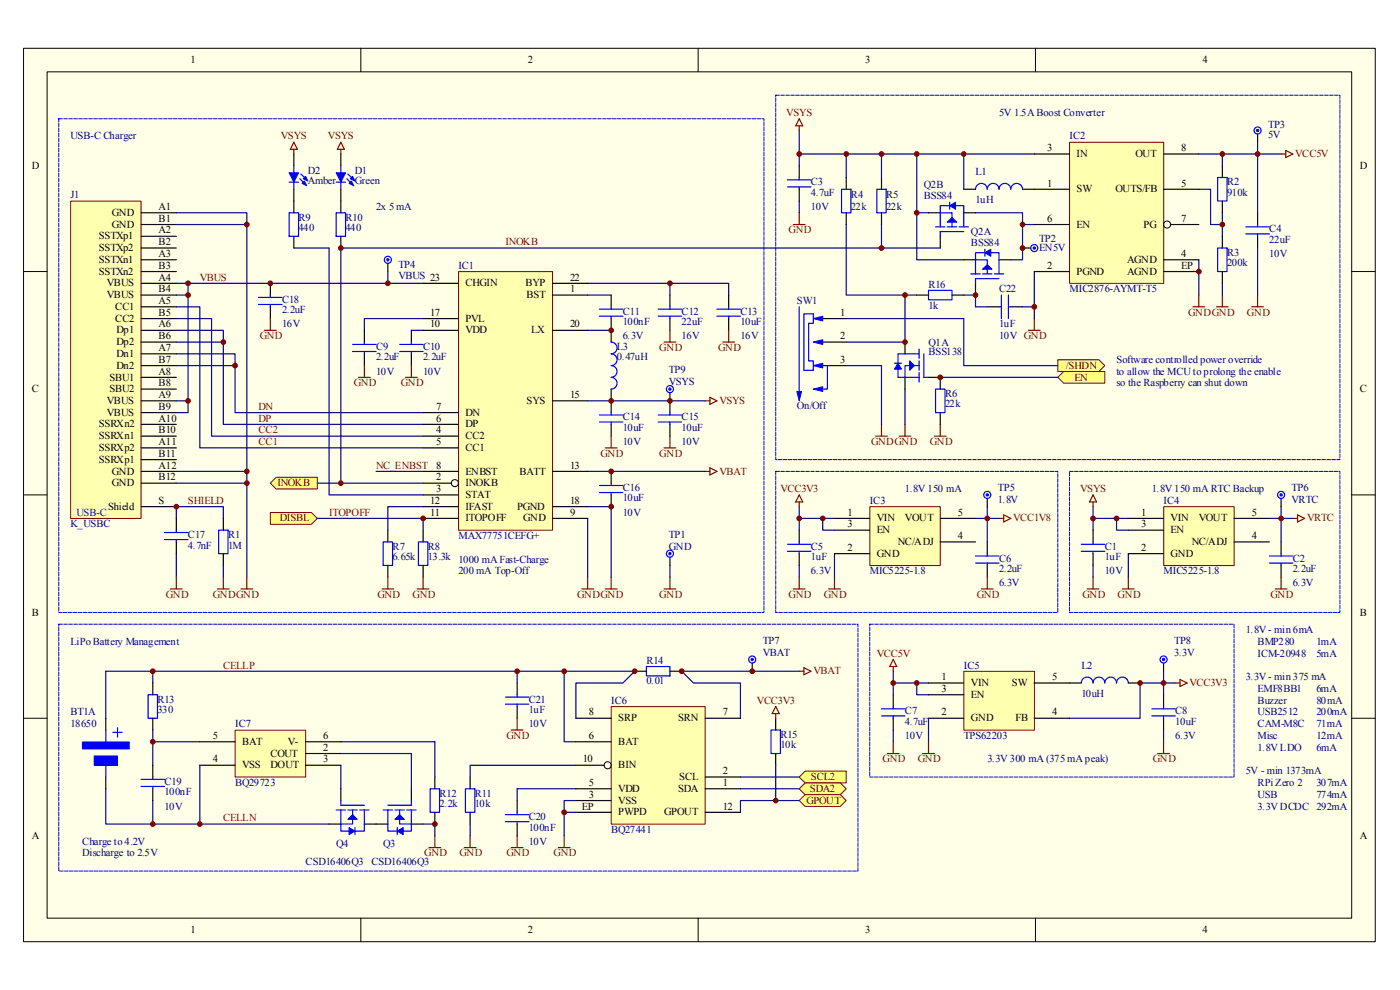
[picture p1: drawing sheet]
<svg xmlns="http://www.w3.org/2000/svg" width="297mm" height="210mm" viewBox="0 0 297 210" stroke-linecap="round" stroke-linejoin="round" font-family="sans-serif">
<path d="M5 10.2h286.8v189.6h-286.8z" fill="#ffffe8"/>
<g fill="none" stroke="#000" stroke-width=".21">
<path d="M5 10.2h286.8v189.6h-286.8zM10 15.2h276.8v179.6h-276.8zM76.5 10.2v5M148.1 10.2v5M219.7 10.2v5M5 57.6h5M286.7 57.6h5M5 105h5M286.7 105h5M5 152.4h5M286.7 152.4h5M76.5 194.8v4.9"/>
<path d="M148.1 194.8v4.9M219.7 194.8v4.9"/>
</g>
<path d="M97.3 57.7h19.9v54.8h-19.9z" fill="#ffffb0"/>
<path d="M97.3 57.6h19.9v54.9h-19.9z" fill="none" stroke="#800000" stroke-width=".21"/>
<g fill="none" stroke="#000" stroke-width=".25">
<path d="M89.8 70.1h7.4M89.8 67.6h7.4M89.8 60.1h7.4M117.2 62.6h7.5M117.2 70.1h7.5M117.2 60.1h7.5M89.8 92.5h7.4M89.8 95h7.4M89.8 90h7.4M89.8 100h7.4M89.8 87.5h7.4M117.2 100h7.5"/>
<path d="M117.2 85h7.5M89.8 102.5h5.9M89.8 105h7.4M89.8 110h7.4M89.8 107.5h7.4M117.2 110h7.5M117.2 107.5h7.5"/>
</g>
<circle cx="96.5" cy="102.5" r=".75" fill="none" stroke="#000" stroke-width=".21"/>
<path d="M226.9 30.2h20v29.9h-20z" fill="#ffffb0"/>
<path d="M226.9 30.2h20v29.9h-20z" fill="none" stroke="#800000" stroke-width=".21"/>
<g fill="none" stroke="#000" stroke-width=".25">
<path d="M169.6 35.2v2.5M187 37.7v2.5M219.4 32.7h7.5M246.9 32.7h7.4M259.3 35.2v2.5M266.8 28.4v1.8M169.6 40.2v2.4M187 45.1v2.5M204.5 40.2h2.5M216.9 40.2h10M216.9 52.6h1.8M219.4 57.6h7.5"/>
<path d="M219.4 47.6h7.5M246.9 40.2h7.4M246.9 57.6h7.4M246.9 55.1h7.4M248.3 47.6h6M259.3 42.6v2.5M259.3 50.1v2.5M259.3 57.6v2.5M266.8 45.1v2.5M266.8 50.1v2.5M174.5 72.6h5M174.5 77.6h5"/>
<path d="M174.5 67.6h5M192 72.6v2.5M142.1 83.3v1.7M192 80v2.5M197 80h2.5v2.5M199.5 87.5v2.5M231.9 112.5v2.5M231.9 117.5v2.4M271.8 105.7v1.8M271.8 115v2.5M271.8 119.9v2.5"/>
</g>
<circle cx="247.6" cy="47.6" r=".75" fill="none" stroke="#000" stroke-width=".21"/>
<g fill="none" stroke="#00f" stroke-width=".25">
<path d="M167.1 38.2h4.9M167.1 39.7h4.9M169.6 37.7v.5M169.6 39.7v.5M258.3 37.7h2v4.9h-2zM186 40.2h2v4.9h-2zM207 40.2a1.25 1.25 0 0 1 1.2-1.3 1.25 1.25 0 0 1 1.2 1.3 1.25 1.25 0 0 1 1.3-1.3 1.25 1.25 0 0 1 1.2 1.3 1.25 1.25 0 0 1 1.3-1.3 1.25 1.25 0 0 1 1.2 1.3 1.24 1.24 0 0 1 1.3-1.3 1.24 1.24 0 0 1 1.2 1.3M258.3 52.6h2v5h-2zM264.3 48.1h5M264.3 49.6h5M266.8 47.6v.5M266.8 49.6v.5"/>
<path d="M169.6 65.1v17.9M170.6 66.6h1.9v2h-1v8h1v2h-1.9zM175.5 77.6v4.9h-1M189.8 77.1h1.4M195 77.6h-3v2.4M195 75.1h-4.5v4.9h1.5M195 74.1v2M195 76.6v2M195 79.1v1.9M196 75.1v4.9h1M192 80h3M198.5 82.5h2v5h-2z"/>
<path d="M229.4 115.5h5M229.4 117h5M231.9 115v.5M231.9 117v.5M269.3 118h5M269.3 119.5h5M271.8 117.5v.5M271.8 119.5v.4"/>
<circle cx="266.8" cy="27.7" r=".75"/>
<circle cx="219.4" cy="52.6" r=".75"/>
<circle cx="142.1" cy="82.5" r=".75"/>
<circle cx="271.8" cy="105" r=".75"/>
</g>
<g fill="none" stroke="#800000" stroke-width=".25">
<path d="M169.6 25.2l.7 1.5h-1.5zM169.6 26.7v1M271.8 32.7h1M272.8 31.9l1.5 .8-1.5 .7zM168.3 47.6h2.5M169.6 45.1v2.5M218.2 70.1h2.5M219.4 67.6v2.5M253.1 65.1h2.5M254.3 62.6v2.5M258.1 65.1h2.5M259.3 62.6v2.5"/>
<path d="M265.6 65.1h2.4M266.8 62.6v2.5M185.8 92.5h2.5M187 90v2.5M190.7 92.5h2.5M192 90v2.5M198.2 92.5h2.5M199.5 90v2.5M231.9 106.5v1M231.9 105l.7 1.5h-1.5zM274.3 110h1M275.3 109.2l1.5 .8-1.5 .7z"/>
<path d="M230.6 124.9h2.5M231.9 122.4v2.5M238.1 124.9h2.5M239.4 122.4v2.5M270.5 124.9h2.5M271.8 122.4v2.5"/>
</g>
<g fill="none" stroke="#000080" stroke-width=".25">
<path d="M169.6 32.7h49.8M254.3 32.7h17.5M219.4 57.6v10M179.5 77.6h7.5v12.4M179.5 67.6h25M179.5 72.6h12.5M192 82.5v7.5M231.9 107.5v5M231.9 119.9v2.5M231.9 110h7.5M236.9 110v2.5h2.5M239.4 117.5v4.9"/>
<path d="M269.3 110h5"/>
</g>
<g fill="#00f" stroke="#00f" stroke-width=".21">
<path d="M172.5 67.6l2-.5v1z"/>
<path d="M172.5 72.6l2-.5v1z"/>
<path d="M172.5 77.6l2-.5v1z"/>
<path d="M172.5 82.5l2-.5v1z"/>
<path d="M169.1 83h1l-.5 2z"/>
<path d="M193 76.6l1 1-1 1z"/>
<path d="M190.5 77.1l.7 1.2h-1.4z"/>
<circle cx="142.1" cy="82.5" r=".25"/>
<circle cx="266.8" cy="27.7" r=".25"/>
<circle cx="219.4" cy="52.6" r=".25"/>
<circle cx="271.8" cy="105" r=".25"/>
</g>
<path d="M224.4 80l1.3-1.2h8.7v2.5h-8.7z" fill-rule="evenodd" fill="#ffff80" stroke="#800000" stroke-width=".21"/>
<path d="M169.6 42.6v2.5" fill="none" stroke="#000080" stroke-width=".25"/>
<path d="M224.4 76.3h8.7l1.3 1.3-1.3 1.2h-8.7z" fill-rule="evenodd" fill="#ffff80" stroke="#800000" stroke-width=".21"/>
<path d="M204.5 67.6v10h19.9M199.5 80h24.9M169.6 107.5v5M169.6 119.9v2.5M169.6 110h7.4M174.5 110v2.5h2.5M177 117.5v4.9" fill="none" stroke="#000080" stroke-width=".25"/>
<path d="M164.6 20.2h119.7v77.3h-119.7v-77.3M164.6 100h59.8v29.9h-59.8v-29.9M226.9 100h57.4v29.9h-57.4v-29.9" fill="none" stroke="#00f" stroke-width=".21" stroke-dasharray=".8 .3"/>
<path d="M169.6 112.5v2.5M169.6 117.5v2.4M209.4 105.7v1.8M209.4 115v2.5M209.4 119.9v2.5" fill="none" stroke="#000" stroke-width=".25"/>
<g fill="none" stroke="#00f" stroke-width=".25">
<path d="M167.1 115.5h4.9M167.1 117h4.9M169.6 115v.5M169.6 117v.5M207 118h4.9M207 119.5h4.9M209.4 117.5v.5M209.4 119.5v.4"/>
<circle cx="209.4" cy="105" r=".75"/>
</g>
<path d="M169.6 106.5v1M169.6 105l.7 1.5h-1.5zM211.9 110h1M212.9 109.2l1.5 .8-1.5 .7zM168.3 124.9h2.5M169.6 122.4v2.5M175.8 124.9h2.5M177 122.4v2.5M208.2 124.9h2.5M209.4 122.4v2.5" fill="none" stroke="#800000" stroke-width=".25"/>
<circle cx="209.4" cy="105" r=".25" fill="#00f" stroke="#00f" stroke-width=".21"/>
<path d="M184.6 107.5h14.9v12.5h-14.9z" fill="#ffffb0"/>
<path d="M184.5 107.5h15v12.5h-15z" fill="none" stroke="#800000" stroke-width=".21"/>
<path d="M177 110h7.5M177 117.5h7.5M177 112.5h7.5M199.5 110h7.5M199.5 115h7.5" fill="none" stroke="#000" stroke-width=".25"/>
<path d="M207 110h4.9" fill="none" stroke="#000080" stroke-width=".25"/>
<path d="M204.5 142.5h15v12.4h-15z" fill="#ffffb0"/>
<path d="M204.5 142.4h15v12.5h-15z" fill="none" stroke="#800000" stroke-width=".21"/>
<path d="M189.5 147.4v2.5M189.5 152.4v2.5M197 144.9h7.5M197 152.4h7.5M197 147.4h7.5M219.4 144.9h10M219.4 152.4h7.5M239.4 144.9h2.5M246.9 140.6v1.8M246.9 147.4v2.5M246.9 152.4v2.5" fill="none" stroke="#000" stroke-width=".25"/>
<g fill="none" stroke="#00f" stroke-width=".25">
<path d="M187 150.4h5M187 151.9h5M189.5 149.9v.5M189.5 151.9v.5M229.4 144.9a1.25 1.25 0 0 1 1.2-1.3 1.25 1.25 0 0 1 1.3 1.3 1.25 1.25 0 0 1 1.2-1.3 1.25 1.25 0 0 1 1.3 1.3 1.25 1.25 0 0 1 1.2-1.3 1.25 1.25 0 0 1 1.3 1.3 1.25 1.25 0 0 1 1.2-1.3 1.25 1.25 0 0 1 1.3 1.3M244.4 150.4h4.9M244.4 151.9h4.9M246.9 149.9v.5M246.9 151.9v.5"/>
<circle cx="246.9" cy="139.9" r=".75"/>
</g>
<path d="M189.5 139.9l.7 1.5h-1.4zM188.3 159.9h2.4M189.5 141.4v1M189.5 157.4v2.5M195.7 159.9h2.5M197 157.4v2.5M245.6 159.9h2.5M246.9 157.4v2.5M249.3 144.9h1M250.3 144.1l1.5 .8-1.5 .7z" fill="none" stroke="#800000" stroke-width=".25"/>
<path d="M189.5 142.4v5M189.5 154.9v2.5M189.5 144.9h7.5M194.5 144.9v2.5h2.5M197 152.4v5M246.9 142.4v5M246.9 154.9v2.5M249.3 144.9h-7.4v7.5h-15" fill="none" stroke="#000080" stroke-width=".25"/>
<circle cx="246.9" cy="139.9" r=".25" fill="#00f" stroke="#00f" stroke-width=".21"/>
<path d="M184.5 132.4h77.3v32.4h-77.3v-32.4" fill="none" stroke="#00f" stroke-width=".21" stroke-dasharray=".8 .3"/>
<path d="M15 42.7h14.9v67.3h-14.9z" fill="#ffffb0"/>
<path d="M15 42.7h14.9v67.3h-14.9z" fill="none" stroke="#800000" stroke-width=".21"/>
<g fill="none" stroke="#000" stroke-width=".25">
<path d="M62.3 32.7v2.5M72.3 32.7v2.5M29.9 45.1h7.5M29.9 50.1h7.5M29.9 55.1h7.5M29.9 47.6h7.5M29.9 52.6h7.5M29.9 57.6h7.5M62.3 40.2v4.9M62.3 50.1v2.5M72.3 40.2v4.9M72.3 50.1v2.5"/>
<path d="M82.3 55.9v1.7M29.9 60.1h7.5M29.9 65.1h7.5M29.9 70.1h7.5M29.9 75.1h7.5M29.9 62.6h7.5M29.9 67.6h7.5M29.9 72.6h7.5M29.9 77.6h7.5M57.3 60.1v2.5M57.3 65.1v2.5M77.3 70.1v2.5"/>
<path d="M77.3 75.1v2.5M87.3 70.1v2.5M87.3 75.1v2.5M129.7 62.6v2.5M129.7 67.6v5M142.1 62.6v2.5M142.1 67.6v2.5M154.6 62.6v2.5M154.6 67.6v2.5M29.9 80h7.5M29.9 85h7.5M29.9 90h7.5"/>
<path d="M29.9 95h7.5M29.9 100h7.5M29.9 82.5h7.5M29.9 87.5h7.5M29.9 92.5h7.5M29.9 97.5h7.5M129.7 82.5v5M129.7 90v2.5M129.7 100v2.5M142.1 85v2.5M142.1 90v2.5M29.9 102.5h7.5"/>
<path d="M29.9 107.5h7.5M37.4 110v2.5M37.4 115v2.5M47.4 110v2.5M47.4 117.5v2.4M82.3 112.5v2.5M82.3 119.9v2.5M89.8 112.5v2.5M89.8 119.9v2.5M129.7 105v2.5"/>
</g>
<g fill="none" stroke="#00f" stroke-width=".25">
<path d="M61.3 38.7h2M62.3 35.2v1.5M62.3 38.7v1.5M63.6 37.9l.7 .8M63.8 36.9l.8 .8M71.3 38.7h2M72.3 35.2v1.5M72.3 38.7v1.5M73.6 37.9l.7 .8M73.8 36.9l.8 .8M61.3 45.1h2v5h-2zM71.3 45.1h2v5h-2z"/>
<path d="M54.9 64.6h4.9M54.9 63.1h4.9M57.3 62.6v.5M57.3 64.6v.5M74.8 74.6h5M74.8 73.1h5M77.3 72.6v.5M77.3 74.6v.5M84.8 74.6h5M84.8 73.1h5M87.3 72.6v.5M87.3 74.6v.5"/>
<path d="M127.2 67.1h5M127.2 65.6h5M129.7 72.6a1.25 1.25 0 0 1 1.2 1.2 1.25 1.25 0 0 1-1.2 1.3 1.25 1.25 0 0 1 1.2 1.2 1.25 1.25 0 0 1-1.2 1.3 1.25 1.25 0 0 1 1.2 1.2 1.25 1.25 0 0 1-1.2 1.2 1.25 1.25 0 0 1 1.2 1.3 1.25 1.25 0 0 1-1.2 1.2M129.7 65.1v.5M129.7 67.1v.5M139.6 67.1h5M139.6 65.6h5M142.1 65.1v.5M142.1 67.1v.5M152.1 67.1h5M152.1 65.6h5M154.6 65.1v.5"/>
<path d="M154.6 67.1v.5M127.2 88h5M127.2 89.5h5M129.7 87.5v.5M129.7 89.5v.5M139.6 88h5M139.6 89.5h5M142.1 87.5v.5M142.1 89.5v.5M34.9 113h5M34.9 114.5h5M37.4 112.5v.5"/>
<path d="M37.4 114.5v.5M46.4 112.5h2v5h-2zM81.3 115h2v4.9h-2zM88.8 115h2v4.9h-2zM127.2 103h5M127.2 104.5h5M129.7 102.5v.5M129.7 104.5v.5"/>
<circle cx="82.3" cy="55.1" r=".75"/>
</g>
<g fill="none" stroke="#000080" stroke-width=".25">
<path d="M37.4 45.1h15v77.3M37.4 47.6h15M69.8 52.6v52.4h20M72.3 52.6v49.9h17.5M82.3 57.6v2.5M254.3 55.1v7.5M37.4 75.1h12.5v12.4h39.9M37.4 70.1h10v19.9h42.4M37.4 67.6h7.5v24.9h44.9M37.4 65.1h5v29.9h47.4M37.4 60.1h52.4M39.9 60.1v2.5h-2.5"/>
<path d="M87.3 70.1h2.5M89.8 67.6h-12.5v2.5M124.7 60.1h29.9v2.5M124.7 62.6h5M124.7 70.1h5M142.1 60.1v2.5M37.4 100h15M124.7 100h24.9M124.7 85h24.9M37.4 110v-2.5h10v2.5M37.4 102.5h15M37.4 117.5v4.9"/>
<path d="M47.4 119.9v2.5M89.8 107.5h-7.5v5M89.8 110v2.5M124.7 107.5h5v14.9M124.7 110v12.4"/>
</g>
<g fill="none" stroke="#800000" stroke-width=".25">
<path d="M62.3 30.2l.8 1.5h-1.5zM62.3 31.7v1M72.3 30.2l.8 1.5h-1.5zM72.3 31.7v1M56.1 70.1h2.5M57.3 67.6v2.5M77.3 77.6v2.4M87.3 77.6v2.4M140.9 72.6h2.5M142.1 70.1v2.5M153.3 72.6h2.5M154.6 70.1v2.5"/>
<path d="M76 80h2.5M86 80h2.5M128.4 95h2.5M129.7 92.5v2.5M140.9 95h2.5M142.1 92.5v2.5M149.6 85h1M149.6 100h1M150.6 84.3l1.5 .7-1.5 .8zM150.6 99.3l1.5 .7-1.5 .7zM36.2 124.9h2.4M37.4 122.4v2.5"/>
<path d="M46.1 124.9h2.5M47.4 122.4v2.5M51.1 124.9h2.5M52.4 122.4v2.5M81 124.9h2.5M82.3 122.4v2.5M88.5 124.9h2.5M89.8 122.4v2.5M123.4 124.9h2.5M124.7 122.4v2.5M128.4 124.9h2.5M129.7 122.4v2.5"/>
</g>
<g fill="#00f" stroke="#00f" stroke-width=".21">
<path d="M71.3 36.7h2l-1 2z"/>
<path d="M74.6 38.4l.5 1-1-.5z"/>
<path d="M74.8 37.4l.5 1-1-.5z"/>
<path d="M61.3 36.7h2l-1 2z"/>
<path d="M64.6 38.4l.5 1-1-.5z"/>
<path d="M64.3 37.9l.5-.5 .5 1z"/>
<circle cx="82.3" cy="55.1" r=".25"/>
</g>
<path d="M12.5 25.2h149.6v104.7h-149.6v-104.7" fill="none" stroke="#00f" stroke-width=".21" stroke-dasharray=".8 .3"/>
<path d="M129.7 149.9h19.9v24.9h-19.9z" fill="#ffffb0"/>
<path d="M129.7 149.9h19.9v24.9h-19.9z" fill="none" stroke="#800000" stroke-width=".21"/>
<g fill="none" stroke="#000" stroke-width=".25">
<path d="M122.2 157.4h7.5M122.2 152.4h7.5M134.6 142.4h2.5M142.1 142.4h2.5M149.6 152.4h7.5M164.6 152.4v2.5M164.6 159.9v2.4M109.7 169.8v2.5M109.7 174.8v2.5M122.2 172.3h7.5M122.2 162.3h6M122.2 167.3h7.5"/>
<path d="M122.2 169.8h7.5M149.6 172.3h7.5M149.6 164.8h7.5M149.6 167.3h7.5"/>
</g>
<circle cx="128.9" cy="162.3" r=".75" fill="none" stroke="#000" stroke-width=".21"/>
<path d="M137.1 141.4h5v2h-5zM163.6 154.9h2v5h-2zM107.2 174.3h5M107.2 172.8h5M109.7 172.3v.5M109.7 174.3v.5" fill="none" stroke="#00f" stroke-width=".25"/>
<path d="M164.6 149.9l.7 1.5h-1.5zM164.6 151.4v1M169.6 142.4h1M170.6 141.6l1.4 .8-1.4 .7zM108.5 179.8h2.5M109.7 177.3v2.5M118.4 179.8h2.5M119.7 177.3v2.5" fill="none" stroke="#800000" stroke-width=".25"/>
<path d="M144.6 142.4h25M109.7 167.3h12.5M157.1 167.3h12.5M157.1 164.8h12.5" fill="none" stroke="#000080" stroke-width=".25"/>
<g fill="#ffff80" stroke="#800000" stroke-width=".21">
<path d="M170.8 163.6h8.7v2.5h-8.7l-1.2-1.3z" fill-rule="evenodd"/>
<path d="M169.6 167.3l1.2-1.2h7.5l1.2 1.2-1.2 1.3h-7.5z" fill-rule="evenodd"/>
<path d="M169.6 169.8l1.2-1.2h7.5l1.2 1.2-1.2 1.3h-7.5z" fill-rule="evenodd"/>
</g>
<path d="M159.6 140.6v1.8M99.7 164.8v2.5M99.7 172.3v2.5" fill="none" stroke="#000" stroke-width=".25"/>
<circle cx="159.6" cy="139.9" r=".25" fill="#00f" stroke="#00f" stroke-width=".21"/>
<g fill="none" stroke="#00f" stroke-width=".25">
<path d="M98.7 167.3h2v5h-2z"/>
<circle cx="159.6" cy="139.9" r=".75"/>
</g>
<path d="M98.5 179.8h2.5M99.7 177.3v2.5" fill="none" stroke="#800000" stroke-width=".25"/>
<path d="M22.4 142.4h112.2M99.7 174.8v2.5M122.2 162.3h-22.5v2.5" fill="none" stroke="#000080" stroke-width=".25"/>
<path d="M49.9 154.9h15v9.9h-15z" fill="#ffffb0"/>
<path d="M49.9 154.9h15v9.9h-15z" fill="none" stroke="#800000" stroke-width=".21"/>
<g fill="none" stroke="#000" stroke-width=".25">
<path d="M32.4 144.9v2.5M32.4 152.4v2.5M42.4 157.4h7.5M64.8 157.4h7.5M64.8 159.9h7.5M109.7 144.9v2.5M109.7 149.9v2.5M32.4 162.3v2.5M32.4 167.3v2.5M42.4 162.3h7.5M64.8 162.3h7.5M69.8 174.8h2.5"/>
<path d="M72.3 167.3v2.5M77.3 174.8h5M87.3 174.8h2.5M87.3 167.3v2.5M92.3 164.8v2.5M92.3 172.3v2.5"/>
</g>
<g fill="none" stroke="#00f" stroke-width=".25">
<path d="M31.4 147.4h2v5h-2zM107.2 149.4h5M107.2 147.9h5M109.7 147.4v.5M109.7 149.4v.5M29.9 165.3h5M29.9 166.8h5M32.4 164.8v.5M32.4 166.8v.5M71.3 171.8h2M72.3 169.8v1h5M72.3 171.8v3"/>
<path d="M73.8 171.8h2M74.8 171.8v3h-2.5M75.3 175.6v1.5M76.3 171.8h2M77.3 171.8v4.5h-5v-1.5M81.3 171.8h2M82.3 171.8v4.5h5v-1.5M83.8 171.8h2M84.3 175.6v1.5M84.8 171.8v3h2.5M86.3 171.8h2M87.3 169.8v1h-5"/>
<path d="M87.3 171.8v3M91.3 167.3h2v5h-2z"/>
</g>
<g fill="#00f" stroke="#00f" stroke-width=".21">
<path d="M74.8 172.8l1 1h-2z"/>
<path d="M74.1 175.6l1.2 .7-1.2 .8z"/>
<path d="M83.8 173.8l1-1 1 1z"/>
<path d="M84.3 176.3l1.2-.7v1.5z"/>
</g>
<g fill="none" stroke="#000080" stroke-width=".25">
<path d="M259.3 32.7v2.5M266.8 30.2v14.9M254.3 40.2h2.5v7.4h2.5M259.3 45.1v5M266.8 52.6v10M259.3 60.1v2.5M209.4 107.5v7.5M271.8 107.5v7.5M22.4 142.4v10M32.4 157.4h10M32.4 142.4v2.5M32.4 154.9v7.4"/>
<path d="M72.3 159.9h15v7.4M72.3 157.4h20v7.4M109.7 142.4v2.5M119.7 142.4v15h2.5M134.6 142.4l-2.4 2.5h-10v7.5M144.6 142.4l2.5 2.5h10v7.5M22.4 167.3v7.5h47.4M32.4 169.8v5M42.4 162.3v12.5M72.3 162.3v5M89.8 174.8h2.5v2.5"/>
</g>
<path d="M108.5 154.9h2.5M109.7 152.4v2.5M91 179.8h2.5M92.3 177.3v2.5" fill="none" stroke="#800000" stroke-width=".25"/>
<path d="M12.5 132.4h169.5v52.4h-169.5v-52.4" fill="none" stroke="#00f" stroke-width=".21" stroke-dasharray=".8 .3"/>
<g fill="#800000" stroke="#800000" stroke-width=".21">
<circle cx="189.5" cy="144.9" r=".5"/>
<circle cx="194.5" cy="144.9" r=".5"/>
<circle cx="246.8" cy="144.9" r=".5"/>
<circle cx="159.6" cy="142.4" r=".5"/>
<circle cx="32.4" cy="157.4" r=".5"/>
<circle cx="32.4" cy="142.4" r=".5"/>
<circle cx="109.7" cy="142.4" r=".5"/>
<circle cx="119.7" cy="142.4" r=".5"/>
</g>
<path d="M246.9 107.5h14.9v12.5h-14.9z" fill="#ffffb0"/>
<path d="M246.9 107.5h14.9v12.5h-14.9z" fill="none" stroke="#800000" stroke-width=".21"/>
<g fill="none" stroke="#000" stroke-width=".25">
<path d="M179.5 37.7v2.5M179.5 45.1v2.5M197 45.1h2.5M199.5 50.1v2.5M204.5 55.1h2.5M204.5 45.1h2.5M211.9 55.1h2.5M194.5 62.6h2.5M202 62.6h2.5M207 60.1v2.5M209.4 65.1h2.5M214.4 65.1h2.5"/>
<path d="M142.1 118.2v1.7M239.4 110h7.5M239.4 117.5h7.5M239.4 112.5h7.5M261.8 110h7.5M261.8 115h7.5"/>
</g>
<g fill="#800000" stroke="#800000" stroke-width=".21">
<circle cx="39.9" cy="60.1" r=".5"/>
<circle cx="52.4" cy="47.6" r=".5"/>
<circle cx="52.4" cy="100" r=".5"/>
<circle cx="52.4" cy="102.5" r=".5"/>
<circle cx="142.1" cy="60.1" r=".5"/>
<circle cx="82.3" cy="60.1" r=".5"/>
<circle cx="254.3" cy="57.6" r=".5"/>
<circle cx="231.9" cy="110" r=".5"/>
<circle cx="236.9" cy="110" r=".5"/>
<circle cx="169.6" cy="110" r=".5"/>
<circle cx="174.5" cy="110" r=".5"/>
<circle cx="209.4" cy="110" r=".5"/>
<circle cx="266.8" cy="32.7" r=".5"/>
<circle cx="259.3" cy="47.6" r=".5"/>
<circle cx="259.3" cy="32.7" r=".5"/>
<circle cx="271.8" cy="110" r=".5"/>
<circle cx="169.6" cy="32.7" r=".5"/>
<circle cx="179.5" cy="32.7" r=".5"/>
<circle cx="187" cy="32.7" r=".5"/>
<circle cx="187" cy="52.6" r=".5"/>
<circle cx="194.5" cy="32.7" r=".5"/>
<circle cx="194.5" cy="45.1" r=".5"/>
<circle cx="216.9" cy="47.6" r=".5"/>
<circle cx="204.5" cy="32.7" r=".5"/>
<circle cx="216.9" cy="52.6" r=".5"/>
<circle cx="192" cy="72.6" r=".5"/>
<circle cx="192" cy="62.6" r=".5"/>
<circle cx="219.4" cy="65.1" r=".5"/>
<circle cx="207" cy="62.6" r=".5"/>
<circle cx="164.6" cy="169.8" r=".5"/>
<circle cx="241.9" cy="144.9" r=".5"/>
<circle cx="144.6" cy="142.4" r=".5"/>
<circle cx="134.6" cy="142.4" r=".5"/>
<circle cx="129.7" cy="70.1" r=".5"/>
</g>
<g fill="none" stroke="#00f" stroke-width=".25">
<path d="M178.5 40.2h2v4.9h-2zM198.5 48.1h2M199.5 45.1h2.5v3M199.5 45.1v-1.5h5v4.5M199.5 45.1v3M201 48.1h2M201.5 42.9v1.5M203.5 48.1h2M204.5 49.1h-5v1M206 58.1h2M207 55.1h2.4v3M207 55.1v-1.5h4.9v4.5"/>
<path d="M207 55.1v3M208.5 58.1h1.9M208.9 52.9v1.5M210.9 58.1h2M211.9 59.1h-4.9v1M197 61.6h5v2h-5zM211.9 65.1h.5M212.4 62.6v5M213.9 65.1h.5M213.9 62.6v5"/>
<circle cx="142.1" cy="117.5" r=".75"/>
</g>
<g fill="#00f" stroke="#00f" stroke-width=".21">
<path d="M208.5 57.1l.9-1 1 1z"/>
<path d="M208.9 53.6l1.3-.7v1.5z"/>
<path d="M202 46.1l1 1h-2z"/>
<path d="M201.5 43.6l1.2-.7v1.5z"/>
<circle cx="142.1" cy="117.5" r=".25"/>
</g>
<g fill="none" stroke="#000080" stroke-width=".25">
<path d="M169.6 27.7v7.5M179.5 32.7v5M187 32.7v5M194.5 32.7v22.4h10M204.5 32.7v7.5M62.3 52.6h7.5M72.3 52.6h127.2M179.5 47.6v15h15M187 47.6v5M194.5 45.1h2.5M207 45.1h9.9v2.5M219.4 47.6h-2.5v7.5h-2.5"/>
<path d="M192 62.6v10M204.5 62.6h2.5v2.5h2.4M216.9 65.1h2.5M142.1 119.9v2.5M164.6 162.3v7.5M169.6 169.8h-12.5v2.5"/>
</g>
<path d="M140.9 124.9h2.5M142.1 122.4v2.5" fill="none" stroke="#800000" stroke-width=".25"/>
<g fill="#ffff80" stroke="#800000" stroke-width=".21">
<path d="M57.3 102.5l1.3-1.3h8.7v2.5h-8.7z" fill-rule="evenodd"/>
<path d="M57.3 108.7h8.8l1.2 1.3-1.2 1.2h-8.8z" fill-rule="evenodd"/>
</g>
<path d="M67.3 102.5h5M67.3 110h22.5" fill="none" stroke="#000080" stroke-width=".25"/>
<g fill="#800000" stroke="#800000" stroke-width=".21">
<circle cx="72.3" cy="102.5" r=".5"/>
<circle cx="89.8" cy="110" r=".5"/>
</g>
<path d="M20 160.4h4.9v1.9h-4.9z" fill="#00f"/>
<path d="M20 160.4h4.9v1.9h-4.9z" fill="none" stroke="#00f" stroke-width=".21"/>
<path d="M17.5 157.4h9.9v1.5h-9.9z" fill="#00f"/>
<path d="M17.5 157.4h9.9v1.5h-9.9z" fill="none" stroke="#00f" stroke-width=".21"/>
<path d="M22.4 154.9v2.5M23.9 155.4h2M24.9 154.4v2M22.4 162.3v2.5" fill="none" stroke="#00f" stroke-width=".25"/>
<path d="M22.4 152.4v2.5M22.4 164.8v2.5" fill="none" stroke="#000" stroke-width=".25"/>
<g fill="#800000" stroke="#800000" stroke-width=".21">
<circle cx="32.4" cy="174.8" r=".5"/>
<circle cx="42.4" cy="174.8" r=".5"/>
<circle cx="129.7" cy="85" r=".5"/>
<circle cx="129.7" cy="100" r=".5"/>
<circle cx="129.7" cy="107.5" r=".5"/>
<circle cx="142.1" cy="85" r=".5"/>
<circle cx="57.3" cy="60.1" r=".5"/>
<circle cx="92.3" cy="174.8" r=".5"/>
<circle cx="72.3" cy="52.6" r=".5"/>
<circle cx="199.5" cy="80.1" r=".5"/>
<circle cx="37.4" cy="107.5" r=".5"/>
<circle cx="119.7" cy="172.3" r=".5"/>
<circle cx="47.4" cy="72.6" r=".5"/>
<circle cx="49.9" cy="77.6" r=".5"/>
<circle cx="39.9" cy="62.6" r=".5"/>
<circle cx="39.9" cy="85" r=".5"/>
</g>
<path d="M37.4 72.6h10M37.4 77.6h12.5M39.9 62.6v24.9h-2.5M37.4 85h2.5M79.8 100h10M109.7 167.3v2.5M119.7 172.3h2.5M122.2 169.8h-2.5v7.5" fill="none" stroke="#000080" stroke-width=".25"/>
<g font-size="2.3">
<text x="40.4" y="13.4">1</text>
<text x="112" y="13.4">2</text>
<text x="183.5" y="13.4">3</text>
<text x="255.1" y="13.4">4</text>
<text x="6.7" y="35.8">D</text>
<text x="222.2" y="32.1">3</text>
<text x="228.4" y="33.3">IN</text>
<text x="240.9" y="33.3">OUT</text>
<text x="250.6" y="32.1">8</text>
<text x="288.5" y="35.8">D</text>
<text x="222.2" y="39.6">1</text>
<text x="228.4" y="40.8">SW</text>
<text x="236.6" y="40.8">OUTS/FB</text>
<text x="250.6" y="39.6">5</text>
<text x="23.7" y="45.8">GND</text>
<text x="33.7" y="44.5">A1</text>
<text x="33.7" y="47">B1</text>
<text x="222.2" y="47">6</text>
<text x="250.6" y="47">7</text>
<text x="21" y="50.8">SSTXp1</text>
<text x="21" y="53.3">SSTXp2</text>
<text x="23.7" y="48.3">GND</text>
<text x="33.7" y="49.5">A2</text>
<text x="33.7" y="52">B2</text>
<text x="228.4" y="48.3">EN</text>
<text x="242.6" y="48.3">PG</text>
<text x="21" y="55.8">SSTXn1</text>
<text x="21" y="58.3">SSTXn2</text>
<text x="33.7" y="54.5">A3</text>
<text x="33.7" y="59.5">A4</text>
<text x="33.7" y="57">B3</text>
<text x="120.9" y="59.5">22</text>
<text x="222.2" y="57">2</text>
<text x="228.4" y="58.3">PGND</text>
<text x="239.1" y="55.8">AGND</text>
<text x="239.1" y="58.3">AGND</text>
<text x="250.6" y="54.5">4</text>
<text x="250.6" y="57">EP</text>
<text x="22.7" y="60.7">VBUS</text>
<text x="22.7" y="63.2">VBUS</text>
<text x="24.4" y="65.7">CC1</text>
<text x="33.7" y="64.5">A5</text>
<text x="33.7" y="62">B4</text>
<text x="98.7" y="60.7">CHGIN</text>
<text x="111.5" y="60.7">BYP</text>
<text x="111.7" y="63.2">BST</text>
<text x="120.9" y="62">1</text>
<text x="24.4" y="68.2">CC2</text>
<text x="24.7" y="70.7">Dp1</text>
<text x="33.7" y="69.5">A6</text>
<text x="33.7" y="67">B5</text>
<text x="33.7" y="72">B6</text>
<text x="91.3" y="69.5">10</text>
<text x="91.3" y="67">17</text>
<text x="98.7" y="70.7">VDD</text>
<text x="98.7" y="68.2">PVL</text>
<text x="112.7" y="70.7">LX</text>
<text x="120.9" y="69.5">20</text>
<text x="178.3" y="72">2</text>
<text x="178.3" y="67">1</text>
<text x="24.7" y="75.7">Dn1</text>
<text x="24.7" y="73.2">Dp2</text>
<text x="33.7" y="74.5">A7</text>
<text x="33.7" y="77">B7</text>
<text x="178.3" y="77">3</text>
<text x="6.7" y="83.2">C</text>
<text x="23.2" y="80.7">SBU1</text>
<text x="23.2" y="83.2">SBU2</text>
<text x="24.7" y="78.2">Dn2</text>
<text x="33.7" y="79.5">A8</text>
<text x="33.7" y="82">B8</text>
<text x="288.5" y="83.2">C</text>
<text x="22.7" y="85.7">VBUS</text>
<text x="22.7" y="88.2">VBUS</text>
<text x="33.7" y="84.5">A9</text>
<text x="33.7" y="89.4">A10</text>
<text x="33.7" y="87">B9</text>
<text x="92.5" y="89.4">6</text>
<text x="92.5" y="87">7</text>
<text x="98.7" y="88.2">DN</text>
<text x="111.7" y="85.7">SYS</text>
<text x="120.9" y="84.5">15</text>
<text x="21" y="90.7">SSRXn2</text>
<text x="21" y="95.7">SSRXp2</text>
<text x="21" y="93.2">SSRXn1</text>
<text x="33.7" y="94.4">A11</text>
<text x="33.7" y="91.9">B10</text>
<text x="92.5" y="91.9">4</text>
<text x="92.5" y="94.4">5</text>
<text x="98.7" y="93.2">CC2</text>
<text x="98.7" y="95.7">CC1</text>
<text x="98.7" y="90.7">DP</text>
<text x="21" y="98.2">SSRXp1</text>
<text x="23.7" y="100.7">GND</text>
<text x="33.7" y="99.4">A12</text>
<text x="33.7" y="96.9">B11</text>
<text x="33.7" y="101.9">B12</text>
<text x="92.5" y="101.9">2</text>
<text x="92.5" y="99.4">8</text>
<text x="98.7" y="100.7">ENBST</text>
<text x="110.2" y="100.7">BATT</text>
<text x="120.9" y="99.4">13</text>
<text x="23.7" y="103.2">GND</text>
<text x="33.7" y="106.9">S</text>
<text x="91.3" y="106.9">12</text>
<text x="92.5" y="104.4">3</text>
<text x="98.7" y="103.2">INOKB</text>
<text x="98.7" y="105.7">STAT</text>
<text x="120.9" y="106.9">18</text>
<text x="22.9" y="108.2">Shield</text>
<text x="91.3" y="109.4">11</text>
<text x="98.7" y="110.6">ITOPOFF</text>
<text x="98.7" y="108.2">IFAST</text>
<text x="109.7" y="108.2">PGND</text>
<text x="111" y="110.6">GND</text>
<text x="120.9" y="109.4">9</text>
<text x="179.8" y="109.4">1</text>
<text x="179.8" y="111.9">3</text>
<text x="186" y="110.6">VIN</text>
<text x="186" y="113.1">EN</text>
<text x="192" y="110.6">VOUT</text>
<text x="203.2" y="109.4">5</text>
<text x="242.1" y="109.4">1</text>
<text x="242.1" y="111.9">3</text>
<text x="248.3" y="110.6">VIN</text>
<text x="248.3" y="113.1">EN</text>
<text x="254.3" y="110.6">VOUT</text>
<text x="265.6" y="109.4">5</text>
<text x="179.8" y="116.9">2</text>
<text x="186" y="118.1">GND</text>
<text x="190.5" y="115.6">NC/ADJ</text>
<text x="203.2" y="114.4">4</text>
<text x="242.1" y="116.9">2</text>
<text x="248.3" y="118.1">GND</text>
<text x="252.9" y="115.6">NC/ADJ</text>
<text x="265.6" y="114.4">4</text>
<text x="6.7" y="130.6">B</text>
<text x="288.5" y="130.6">B</text>
<text x="199.7" y="144.3">1</text>
<text x="199.7" y="146.8">3</text>
<text x="206" y="145.5">VIN</text>
<text x="206" y="148">EN</text>
<text x="214.7" y="145.5">SW</text>
<text x="223.2" y="144.3">5</text>
<text x="124.9" y="151.8">8</text>
<text x="131.1" y="153">SRP</text>
<text x="143.9" y="153">SRN</text>
<text x="153.3" y="151.8">7</text>
<text x="199.7" y="151.8">2</text>
<text x="206" y="153">GND</text>
<text x="215.4" y="153">FB</text>
<text x="223.2" y="151.8">4</text>
<text x="45.1" y="156.8">5</text>
<text x="45.1" y="161.8">4</text>
<text x="51.4" y="158">BAT</text>
<text x="57.4" y="160.5">COUT</text>
<text x="61.1" y="158">V-</text>
<text x="68.6" y="156.8">6</text>
<text x="68.6" y="159.3">2</text>
<text x="68.6" y="161.8">3</text>
<text x="123.7" y="161.8">10</text>
<text x="124.9" y="156.8">6</text>
<text x="131.1" y="158">BAT</text>
<text x="51.4" y="163">VSS</text>
<text x="57.4" y="163">DOUT</text>
<text x="124.9" y="166.7">5</text>
<text x="131.1" y="163">BIN</text>
<text x="131.1" y="168">VDD</text>
<text x="143.9" y="168">SDA</text>
<text x="144.1" y="165.5">SCL</text>
<text x="153.3" y="164.3">2</text>
<text x="153.3" y="166.7">1</text>
<text x="123.4" y="171.7">EP</text>
<text x="124.9" y="169.2">3</text>
<text x="131.1" y="170.5">VSS</text>
<text x="131.1" y="173">PWPD</text>
<text x="140.9" y="173">GPOUT</text>
<text x="153.3" y="171.7">12</text>
<text x="6.7" y="178">A</text>
<text x="288.5" y="178">A</text>
<text x="40.4" y="197.9">1</text>
<text x="112" y="197.9">2</text>
<text x="183.5" y="197.9">3</text>
<text x="255.1" y="197.9">4</text>
</g>
<g font-size="2.3" fill="#000080">
<text x="14.9" y="29.6">USB-C Charger</text>
<text x="212" y="24.6">5V 1.5A Boost Converter</text>
<text x="226.9" y="29.6">IC2</text>
<text x="269" y="27.1">TP3</text>
<text x="269" y="29.3">5V</text>
<text x="65.3" y="36.8">D2</text>
<text x="65.3" y="39.1">Amber</text>
<text x="75.3" y="36.8">D1</text>
<text x="75.3" y="39.1">Green</text>
<text x="172" y="39.3">C3</text>
<text x="172" y="41.6">4.7uF</text>
<text x="196" y="39.8">Q2B</text>
<text x="207" y="37.1">L1</text>
<text x="260.3" y="39.3">R2</text>
<text x="260.3" y="41.6">910k</text>
<text x="14.9" y="42">J1</text>
<text x="63.3" y="46.8">R9</text>
<text x="73.3" y="46.8">R10</text>
<text x="79.8" y="44.5">2x 5 mA</text>
<text x="172" y="44.5">10V</text>
<text x="180.5" y="42">R4</text>
<text x="180.5" y="44.5">22k</text>
<text x="188" y="42">R5</text>
<text x="188" y="44.5">22k</text>
<text x="196" y="42.3">BSS84</text>
<text x="207" y="43.1">1uH</text>
<text x="63.3" y="49">440</text>
<text x="73.3" y="49">440</text>
<text x="206" y="49.8">Q2A</text>
<text x="206" y="52.3">BSS84</text>
<text x="220.4" y="51.3">TP2</text>
<text x="220.4" y="53.3">EN5V</text>
<text x="269.3" y="49.3">C4</text>
<text x="269.3" y="51.5">22uF</text>
<text x="84.5" y="56.8">TP4</text>
<text x="84.5" y="59.3">VBUS 23</text>
<text x="97.2" y="57">IC1</text>
<text x="260.3" y="54.3">R3</text>
<text x="260.3" y="56.5">200k</text>
<text x="269.3" y="54.5">10V</text>
<text x="59.9" y="64.3">C18</text>
<text x="169" y="64.5">SW1</text>
<text x="197" y="61">R16</text>
<text x="197" y="65.5">1k</text>
<text x="212" y="62">C22</text>
<text x="226.9" y="62">MIC2876-AYMT-T5</text>
<text x="59.9" y="66.5">2.2uF</text>
<text x="59.9" y="69.5">16V</text>
<text x="132.2" y="66.8">C11</text>
<text x="132.2" y="69">100nF</text>
<text x="132.2" y="72">6.3V</text>
<text x="144.6" y="66.8">C12</text>
<text x="144.6" y="69">22uF</text>
<text x="144.6" y="72">16V</text>
<text x="157.1" y="66.8">C13</text>
<text x="157.1" y="69">10uF</text>
<text x="157.1" y="72">16V</text>
<text x="212" y="69.5">1uF</text>
<text x="212" y="72">10V GND</text>
<text x="79.8" y="74.2">C9</text>
<text x="79.8" y="76.5">2.2uF</text>
<text x="89.7" y="74.2">C10</text>
<text x="89.7" y="76.5">2.2uF</text>
<text x="130.9" y="74.2">L3</text>
<text x="130.9" y="76.5">0.47uH</text>
<text x="197" y="73.5">Q1A</text>
<text x="197" y="75.2">BSS138</text>
<text x="236.9" y="77">Software controlled power override</text>
<text x="79.8" y="79.5">10V</text>
<text x="89.8" y="79.5">10V</text>
<text x="141.9" y="79.2">TP9</text>
<text x="141.9" y="81.7">VSYS</text>
<text x="236.9" y="79.5">to allow the MCU to prolong the enable</text>
<text x="236.9" y="82">so the Raspberry can shut down</text>
<text x="132.2" y="89.2">C14</text>
<text x="144.6" y="89.2">C15</text>
<text x="169" y="86.7">On/Off</text>
<text x="200.5" y="84.2">R6</text>
<text x="200.5" y="86.4">22k</text>
<text x="132.2" y="91.4">10uF</text>
<text x="132.2" y="94.4">10V</text>
<text x="144.6" y="91.4">10uF</text>
<text x="144.6" y="94.4">10V</text>
<text x="132.2" y="104.1">C16</text>
<text x="132.2" y="106.4">10uF</text>
<text x="184.5" y="106.9">IC3</text>
<text x="192" y="104.4">1.8V 150 mA</text>
<text x="211.7" y="104.1">TP5</text>
<text x="211.7" y="106.6">1.8V</text>
<text x="244.3" y="104.4">1.8V 150 mA RTC Backup</text>
<text x="246.8" y="106.9">IC4</text>
<text x="274" y="104.1">TP6</text>
<text x="274" y="106.6">VRTC</text>
<text x="14.9" y="111.9">K_USBC</text>
<text x="132.2" y="109.4">10V</text>
<text x="39.9" y="114.1">C17</text>
<text x="39.9" y="116.4">4.7nF</text>
<text x="48.4" y="114.1">R1</text>
<text x="48.4" y="116.4">1M</text>
<text x="83.3" y="116.6">R7</text>
<text x="83.3" y="118.9">6.65k</text>
<text x="90.8" y="116.6">R8</text>
<text x="90.8" y="118.9">13.3k</text>
<text x="97.2" y="114.4">MAX77751CEFG+</text>
<text x="97.2" y="119.4">1000 mA Fast-Charge</text>
<text x="141.9" y="114.1">TP1</text>
<text x="141.9" y="116.6">GND</text>
<text x="172" y="116.6">C5</text>
<text x="172" y="118.9">1uF</text>
<text x="212" y="119.1">C6</text>
<text x="234.4" y="116.6">C1</text>
<text x="234.4" y="118.9">1uF</text>
<text x="274.3" y="119.1">C2</text>
<text x="97.2" y="121.8">200 mA Top-Off</text>
<text x="172" y="121.8">6.3V</text>
<text x="184.5" y="121.8">MIC5225-1.8</text>
<text x="212" y="121.4">2.2uF</text>
<text x="212" y="124.3">6.3V</text>
<text x="234.4" y="121.8">10V</text>
<text x="246.8" y="121.8">MIC5225-1.8</text>
<text x="274.3" y="121.4">2.2uF</text>
<text x="274.3" y="124.3">6.3V</text>
<text x="14.9" y="136.8">LiPo Battery Management</text>
<text x="161.8" y="136.6">TP7</text>
<text x="249.1" y="136.6">TP8</text>
<text x="264.3" y="134.3">1.8V - min 6mA</text>
<text x="266.8" y="136.8">BMP280</text>
<text x="279.3" y="136.8">1mA</text>
<text x="137.2" y="140.8">R14</text>
<text x="161.8" y="139.1">VBAT</text>
<text x="204.5" y="141.8">IC5</text>
<text x="229.4" y="141.8">L2</text>
<text x="249.1" y="139.1">3.3V</text>
<text x="266.8" y="139.3">ICM-20948</text>
<text x="279.3" y="139.3">5mA</text>
<text x="33.4" y="149.1">R13</text>
<text x="112.2" y="149.1">C21</text>
<text x="129.7" y="149.3">IC6</text>
<text x="137.2" y="145">0.01</text>
<text x="229.4" y="147.8">10uH</text>
<text x="264.3" y="144.3">3.3V - min 375 mA</text>
<text x="266.8" y="146.8">EMF8BB1</text>
<text x="266.8" y="149.3">Buzzer</text>
<text x="279.3" y="146.8">6mA</text>
<text x="279.3" y="149.3">80mA</text>
<text x="14.9" y="151.8">BT1A</text>
<text x="14.9" y="154.3">18650</text>
<text x="33.4" y="151.3">330</text>
<text x="49.9" y="154.3">IC7</text>
<text x="112.2" y="151.3">1uF</text>
<text x="112.2" y="154.3">10V</text>
<text x="192" y="151.5">C7</text>
<text x="192" y="153.8">4.7uF</text>
<text x="249.3" y="151.5">C8</text>
<text x="249.3" y="153.8">10uF</text>
<text x="266.8" y="151.8">USB2512</text>
<text x="266.8" y="154.3">CAM-M8C</text>
<text x="279.3" y="151.8">200mA</text>
<text x="279.3" y="154.3">71mA</text>
<text x="165.6" y="156.5">R15</text>
<text x="165.6" y="158.7">10k</text>
<text x="192" y="156.8">10V</text>
<text x="204.5" y="156.8">TPS62203</text>
<text x="209.5" y="161.8">3.3V 300 mA (375 mA peak)</text>
<text x="249.3" y="156.8">6.3V</text>
<text x="266.8" y="156.8">Misc</text>
<text x="266.8" y="159.3">1.8V LDO</text>
<text x="279.3" y="156.8">12mA</text>
<text x="279.3" y="159.3">6mA</text>
<text x="34.9" y="166.5">C19</text>
<text x="49.9" y="166.7">BQ29723</text>
<text x="264.3" y="164.3">5V - min 1373mA</text>
<text x="266.8" y="166.7">RPi Zero 2</text>
<text x="279.3" y="166.7">307mA</text>
<text x="34.9" y="168.7">100nF</text>
<text x="34.9" y="171.7">10V</text>
<text x="93.3" y="169">R12</text>
<text x="93.3" y="171.2">2.2k</text>
<text x="100.8" y="169">R11</text>
<text x="100.8" y="171.2">10k</text>
<text x="112.2" y="174">C20</text>
<text x="266.8" y="169.2">USB</text>
<text x="266.8" y="171.7">3.3V DCDC 292mA</text>
<text x="279.3" y="169.2">774mA</text>
<text x="17.4" y="179.2">Charge to 4.2V</text>
<text x="71.3" y="179.7">Q4</text>
<text x="81.3" y="179.7">Q3</text>
<text x="112.2" y="176.2">100nF</text>
<text x="112.2" y="179.2">10V</text>
<text x="129.7" y="176.7">BQ27441</text>
<text x="17.4" y="181.7">Discharge to 2.5V</text>
<text x="64.8" y="183.5">CSD16406Q3</text>
<text x="78.8" y="183.5">CSD16406Q3</text>
</g>
<g font-size="2.3" fill="#800000">
<text x="59.6" y="29.6">VSYS</text>
<text x="69.6" y="29.6">VSYS</text>
<text x="166.8" y="24.6">VSYS</text>
<text x="274.8" y="33.3">VCC5V</text>
<text x="107.2" y="52">INOKB</text>
<text x="167.3" y="49.5">GND</text>
<text x="42.4" y="59.5">VBUS</text>
<text x="55.1" y="72">GND</text>
<text x="252.1" y="67">GNDGND</text>
<text x="264.5" y="67">GND</text>
<text x="139.9" y="74.5">GND</text>
<text x="152.4" y="74.5">GND</text>
<text x="75.1" y="82">GND</text>
<text x="85" y="82">GND</text>
<text x="226.1" y="78.2">/SHDN</text>
<text x="227.9" y="80.7">EN</text>
<text x="54.9" y="87">DN</text>
<text x="54.9" y="89.4">DP</text>
<text x="152.6" y="85.7">VSYS</text>
<text x="54.9" y="91.9">CC2</text>
<text x="54.9" y="94.4">CC1</text>
<text x="184.8" y="94.4">GNDGND</text>
<text x="197.2" y="94.4">GND</text>
<text x="79.8" y="99.4">NC_ENBST</text>
<text x="127.4" y="96.9">GND</text>
<text x="139.9" y="96.9">GND</text>
<text x="152.6" y="100.7">VBAT</text>
<text x="39.9" y="106.9">SHIELD</text>
<text x="58.8" y="103.2">INOKB</text>
<text x="165.6" y="104.4">VCC3V3</text>
<text x="229.2" y="104.4">VSYS</text>
<text x="59.4" y="110.6">DISBL</text>
<text x="69.8" y="109.4">ITOPOFF</text>
<text x="214.9" y="110.6">VCC1V8</text>
<text x="277.3" y="110.6">VRTC</text>
<text x="35.2" y="126.8">GND</text>
<text x="45.1" y="126.8">GNDGND</text>
<text x="80.1" y="126.8">GND</text>
<text x="87.5" y="126.8">GND</text>
<text x="122.4" y="126.8">GNDGND</text>
<text x="139.9" y="126.8">GND</text>
<text x="167.3" y="126.8">GND</text>
<text x="174.8" y="126.8">GND</text>
<text x="207.2" y="126.8">GND</text>
<text x="229.7" y="126.8">GND</text>
<text x="237.1" y="126.8">GND</text>
<text x="269.5" y="126.8">GND</text>
<text x="47.4" y="141.8">CELLP</text>
<text x="172.6" y="143">VBAT</text>
<text x="186" y="139.3">VCC5V</text>
<text x="160.6" y="149.3">VCC3V3</text>
<text x="252.4" y="145.5">VCC3V3</text>
<text x="107.5" y="156.8">GND</text>
<text x="187.2" y="161.8">GND</text>
<text x="194.7" y="161.8">GND</text>
<text x="244.6" y="161.8">GND</text>
<text x="171.8" y="168">SDA2</text>
<text x="172" y="165.5">SCL2</text>
<text x="171.1" y="170.5">GPOUT</text>
<text x="47.4" y="174.2">CELLN</text>
<text x="90" y="181.7">GND</text>
<text x="97.5" y="181.7">GND</text>
<text x="107.5" y="181.7">GND</text>
<text x="117.4" y="181.7">GND</text>
</g>
<text font-size="2.3" fill="#00f" x="16.2" y="109.4">USB-C</text>
</svg>
